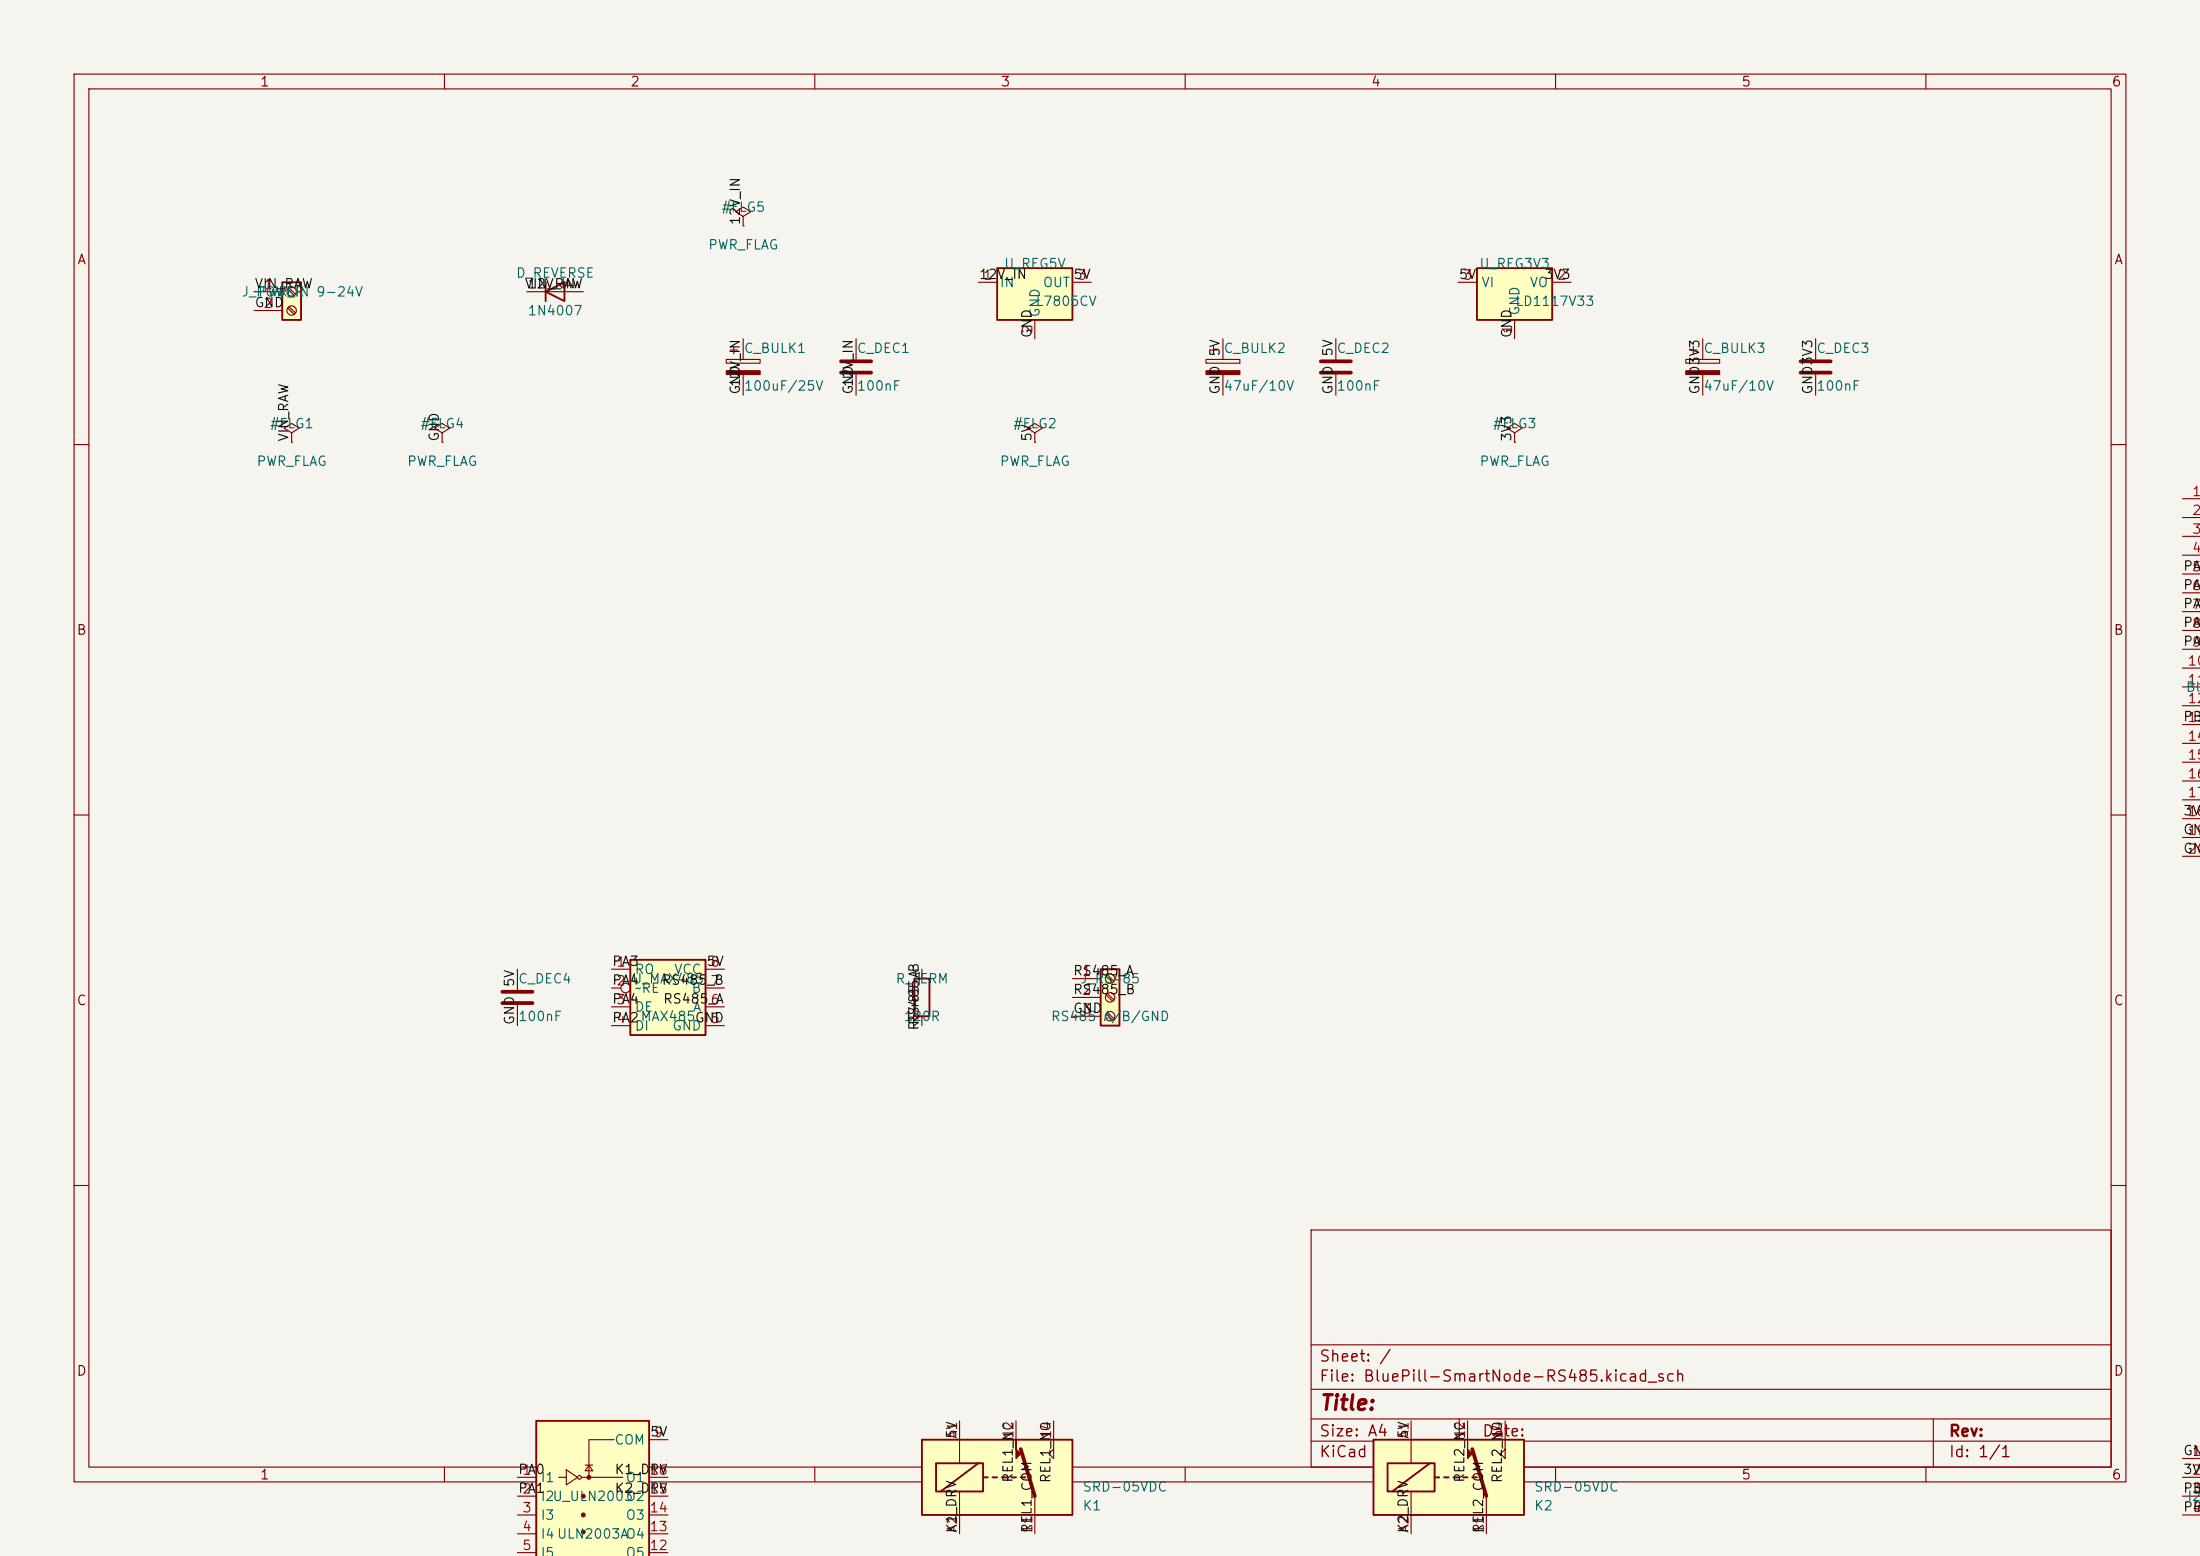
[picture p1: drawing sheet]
<svg xmlns="http://www.w3.org/2000/svg" width="297mm" height="210mm" viewBox="0 0 297 210" stroke-linecap="round" stroke-linejoin="round" font-family="sans-serif">
<path d="M0 0h297v210h-297z" fill="#f5f4ef" stroke="#f5f4ef" stroke-width=".14"/>
<g fill="none" stroke="#840000" stroke-width=".15">
<path d="M10 10h277v190h-277zM12 12h273v186h-273zM60 10v2M110 10v2M160 10v2M210 10v2M260 10v2M10 60h2M285 60h2M10 110h2M285 110h2M10 160h2"/>
<path d="M177 166h108v32h-108zM285 160h2M60 198v2M110 198v2M160 198v2M177 194.5h108M177 191.5h108M177 187.5h108M177 181.5h108M197 191.5v3M210 198v2M260 198v2"/>
<path d="M261 191.5v6.5"/>
</g>
<path d="M72.4 191.8h15.2v18.3h-15.2z" fill="#ffffc2"/>
<path d="M72.4 210.1v-18.3h15.2v18.3" fill="none" stroke="#840000" stroke-width=".25"/>
<g fill="none" stroke="#840000" stroke-width=".15">
<path d="M69.8 199.4h2.6M75.4 199.4h1.1M76.5 198.4l1.5 1-1.5 1zM78.5 199.4h5.6M79 197.7h1M79.5 197.7l.5 .8h-1zM82.9 194.3h-3.4v5.1M87.6 199.4h2.6M87.6 194.3h2.6M69.8 201.9h2.6M69.8 204.5h2.6M69.8 207h2.6"/>
<path d="M69.8 209.6h2.6M87.6 201.9h2.6M87.6 204.5h2.6M87.6 207h2.6M87.6 209.6h2.6"/>
<circle cx="78.2" cy="199.4" r=".25"/>
</g>
<g fill="#840000" stroke="#840000" stroke-width=".15">
<circle cx="78.7" cy="201.9" r=".25"/>
<circle cx="78.7" cy="204.5" r=".25"/>
<circle cx="78.7" cy="206.8" r=".25"/>
<circle cx="79.5" cy="199.4" r=".25"/>
</g>
<path d="M148.6 130.8h2.5v7.6h-2.5z" fill="#ffffc2"/>
<path d="M123.4 132.1h2.1v5.1h-2.1zM148.6 130.8h2.5v7.6h-2.5z" fill="none" stroke="#840000" stroke-width=".25"/>
<g fill="none" stroke="#840000" stroke-width=".15">
<path d="M139.7 58.4l1-.6-1-.6-1 .6 1 .6v1.3M139.7 59.7h.1M124.5 130.8v1.3M124.5 137.2v1.2M144.8 132.1h3.8M144.8 134.6h3.8M144.8 137.2h3.8M149.3 131.7l.9 .9M149.3 134.3l.9 .8M149.3 136.8l.9 .9M149.5 131.6l.9 .8M149.5 134.1l.9 .9"/>
<path d="M149.5 136.7l.9 .8"/>
<circle cx="149.9" cy="134.6" r=".63"/>
<circle cx="149.9" cy="132.1" r=".63"/>
<circle cx="149.9" cy="137.2" r=".63"/>
</g>
<path d="M185.4 194.3h20.3v10.2h-20.3z" fill="#ffffc2"/>
<path d="M39.4 58.4l1-.6-1-.6-1 .6 1 .6v1.3M39.4 59.7h.1M59.7 58.4l1-.6-1-.6-1 .6 1 .6v1.3M59.7 59.7h.1M190.5 191.8v5.7M198.1 191.8v2.5M203.2 191.8v5.1l-.6-.7 .6-.6M190.5 201.3v5.7M200.7 201.9v5.1" fill="none" stroke="#840000" stroke-width=".15"/>
<path d="M185.4 194.3h20.3v10.2h-20.3zM187.3 197.5h6.4v3.8h-6.4zM193 197.5l-5 3.8M193.7 199.4h.6M194.9 199.4h.7M196.2 199.4h.6M197.5 199.4h.6M198.8 199.4h.6" fill="none" stroke="#840000" stroke-width=".25"/>
<path d="M198.1 194.3v1.3l.7 .6-.7 .7z" fill="#840000" stroke="#840000" stroke-width=".15"/>
<path d="M198.8 195.6l1.9 6.3" fill="none" stroke="#840000" stroke-width=".51"/>
<path d="M85.1 129.5h10.1v10.2h-10.1z" fill="#ffffc2"/>
<path d="M85.1 129.5h10.1v10.2h-10.1z" fill="none" stroke="#840000" stroke-width=".25"/>
<g fill="none" stroke="#840000" stroke-width=".15">
<path d="M82.5 130.8h2.6M82.5 133.4h1.3M82.5 135.9h2.6M82.5 138.4h2.6M95.2 130.8h2.6M95.2 133.4h2.6M95.2 135.9h2.6M95.2 138.4h2.6"/>
<circle cx="84.5" cy="133.3" r=".63"/>
</g>
<path d="M124.5 194.3h20.3v10.2h-20.3z" fill="#ffffc2"/>
<path d="M100.3 29.2l1-.6-1-.7-1 .7 1 .6v1.3M100.3 30.5h.1M69.8 130.8v2.8M69.8 135.6v2.8M129.5 191.8v5.7M137.2 191.8v2.5M142.2 191.8v5.1l-.6-.7 .6-.6M129.5 201.3v5.7M139.7 201.9v5.1" fill="none" stroke="#840000" stroke-width=".15"/>
<path d="M124.5 194.3h20.3v10.2h-20.3zM126.4 197.5h6.3v3.8h-6.3zM132.1 197.5l-5.1 3.8M132.7 199.4h.6M134 199.4h.6M135.3 199.4h.6M136.5 199.4h.7M137.8 199.4h.6" fill="none" stroke="#840000" stroke-width=".25"/>
<path d="M137.2 194.3v1.3l.6 .6-.6 .7z" fill="#840000" stroke="#840000" stroke-width=".15"/>
<path d="M67.8 133.9h4.1M67.8 135.4h4.1M137.8 195.6l1.9 6.3" fill="none" stroke="#840000" stroke-width=".51"/>
<path d="M134.6 36.2h10.2v7h-10.2z" fill="#ffffc2"/>
<path d="M134.6 36.2h10.2v7h-10.2z" fill="none" stroke="#840000" stroke-width=".25"/>
<path d="M132.1 38.1h2.5M144.8 38.1h2.5M139.7 43.2v2.5" fill="none" stroke="#840000" stroke-width=".15"/>
<path d="M199.4 36.2h10.1v7h-10.1z" fill="#ffffc2"/>
<path d="M73.7 39.4l2.5-1.3v2.5zM73.7 38.1v2.5M199.4 36.2h10.1v7h-10.1z" fill="none" stroke="#840000" stroke-width=".25"/>
<g fill="none" stroke="#840000" stroke-width=".15">
<path d="M71.1 39.4h7.6M196.8 38.1h2.6M209.5 38.1h2.6M98 48.5h4.6v.5h-4.6zM98.6 47.2h1M99.1 46.7v1.1M100.3 45.7v2.8M100.3 50.5v2.8M115.6 45.7v2.8M115.6 50.5v2.8M204.5 58.4l1-.6-1-.6-1 .6 1 .6v1.3M204.5 59.7h.1"/>
<path d="M204.5 43.2v2.5"/>
</g>
<path d="M113.5 48.8h4.1M113.5 50.3h4.1" fill="none" stroke="#840000" stroke-width=".51"/>
<path d="M98 50h4.6v.5h-4.6z" fill="#840000" stroke="#840000" stroke-width=".15"/>
<path d="M38.1 38.1h2.5v5.1h-2.5z" fill="#ffffc2"/>
<path d="M38.1 38.1h2.5v5.1h-2.5z" fill="none" stroke="#840000" stroke-width=".25"/>
<g fill="none" stroke="#840000" stroke-width=".15">
<path d="M34.3 39.4h3.8M38.8 39l.9 .9M39 38.9l.9 .8M34.3 41.9h3.8M38.8 41.6l.9 .8M39 41.4l.9 .8M162.8 48.5h4.6v.5h-4.6zM163.3 47.2h1M163.8 46.7v1.1M165.1 45.7v2.8M165.1 50.5v2.8M180.3 45.7v2.8"/>
<path d="M180.3 50.5v2.8M227.6 48.5h4.6v.5h-4.6zM228.1 47.2h1M228.6 46.7v1.1M229.9 45.7v2.8M229.9 50.5v2.8M245.1 45.7v2.8M245.1 50.5v2.8M294.6 67.3h2.5M294.6 69.9h2.5M294.6 72.4h2.5M294.6 74.9h2.5"/>
<path d="M294.6 77.5h2.5M294.6 80h2.5M294.6 82.6h2.5M294.6 85.1h2.5M294.6 87.6h2.5M294.6 90.2h2.5M294.6 92.7h2.5M294.6 95.3h2.5M294.6 97.8h2.5M294.6 100.3h2.5M294.6 102.9h2.5M294.6 105.4h2.5"/>
<path d="M294.6 108h2.5M294.6 110.5h2.5M294.6 113h2.5M294.6 115.6h2.5M294.6 196.9h2.5M294.6 199.4h2.5M294.6 201.9h2.5M294.6 204.5h2.5"/>
<circle cx="39.4" cy="39.4" r=".63"/>
<circle cx="39.4" cy="41.9" r=".63"/>
</g>
<path d="M178.3 48.8h4.1M178.3 50.3h4.1M243.1 48.8h4M243.1 50.3h4" fill="none" stroke="#840000" stroke-width=".51"/>
<g fill="#840000" stroke="#840000" stroke-width=".15">
<path d="M227.6 50h4.6v.5h-4.6z"/>
<path d="M162.8 50h4.6v.5h-4.6z"/>
</g>
<text font-size="2" fill="#840000" x="178" y="190.8">Title:</text>
<g font-size="1.5" fill="#840000">
<text x="178" y="184.2">Sheet: /</text>
<text x="178" y="186.9">File: BluePill-SmartNode-RS485.kicad_sch</text>
<text x="178" y="197.1">KiCad</text>
<text x="178" y="194.3">Size: A4</text>
<text x="185.6" y="197.1">E.D.A. 10.0.4</text>
<text x="200" y="194.3">Date:</text>
<text x="263" y="194.3">Rev:</text>
<text x="263" y="197.1">Id: 1/1</text>
</g>
<g font-size="1.3" fill="#840000">
<text x="35" y="12">1</text>
<text x="85" y="12">2</text>
<text x="135" y="12">3</text>
<text x="185" y="12">4</text>
<text x="235" y="12">5</text>
<text x="285" y="12">6</text>
<text x="10.3" y="36">A</text>
<text x="285.3" y="36">A</text>
<text x="10.3" y="86">B</text>
<text x="285.3" y="86">B</text>
<text x="10.3" y="136">C</text>
<text x="285.3" y="136">C</text>
<text x="10.3" y="186">D</text>
<text x="285.3" y="186">D</text>
<text x="35" y="200">1</text>
<text x="85" y="200">2</text>
<text x="135" y="200">3</text>
<text x="185" y="200">4</text>
<text x="235" y="200">5</text>
<text x="285" y="200">6</text>
</g>
<g font-size="1.3" fill="#006464">
<text x="97.3" y="28.9">#FLG5</text>
<text x="95.5" y="34">PWR_FLAG</text>
<text x="32.5" y="40.3">J_POWER</text>
<text x="34.7" y="40.3">PWR_IN 9-24V</text>
<text x="69.6" y="37.8">D_REVERSE</text>
<text x="134.9" y="39.1">IN</text>
<text x="135.5" y="36.5">U_REG5V</text>
<text x="139.7" y="41.6">L7805CV</text>
<text x="140.7" y="39.1">OUT</text>
<text x="199.6" y="36.5">U_REG3V3</text>
<text x="199.9" y="39.1">VI</text>
<text x="204.5" y="41.6">LD1117V33</text>
<text x="206.4" y="39.1">VO</text>
<text x="71.1" y="42.9">1N4007</text>
<text x="100.3" y="48">C_BULK1</text>
<text x="115.6" y="48">C_DEC1</text>
<text x="140.7" y="42.9" transform="rotate(-90 140.7 42.9)">GND</text>
<text x="165.1" y="48">C_BULK2</text>
<text x="180.3" y="48">C_DEC2</text>
<text x="205.4" y="42.7" transform="rotate(-90 205.4 42.7)">GND</text>
<text x="229.9" y="48">C_BULK3</text>
<text x="245.1" y="48">C_DEC3</text>
<text x="100.3" y="53">100uF/25V</text>
<text x="115.6" y="53">100nF</text>
<text x="165.1" y="53">47uF/10V</text>
<text x="180.3" y="53">100nF</text>
<text x="229.9" y="53">47uF/10V</text>
<text x="245.1" y="53">100nF</text>
<text x="36.3" y="58.1">#FLG1</text>
<text x="56.7" y="58.1">#FLG4</text>
<text x="136.7" y="58.1">#FLG2</text>
<text x="201.4" y="58.1">#FLG3</text>
<text x="34.6" y="63.2">PWR_FLAG</text>
<text x="54.9" y="63.2">PWR_FLAG</text>
<text x="134.9" y="63.2">PWR_FLAG</text>
<text x="199.7" y="63.2">PWR_FLAG</text>
<text x="295" y="93.7">Blu</text>
<text x="85.6" y="131.8">RO</text>
<text x="90.9" y="131.8">VCC</text>
<text x="69.9" y="133.1">C_DEC4</text>
<text x="85.2" y="133.1">U_MAX485</text>
<text x="85.6" y="134.3">~RE</text>
<text x="85.6" y="136.9">DE</text>
<text x="93.3" y="134.3">B</text>
<text x="93.5" y="136.9">A</text>
<text x="120.8" y="133.1">R_TERM</text>
<text x="145.7" y="133.1">J_RS485</text>
<text x="69.9" y="138.1">100nF</text>
<text x="85.6" y="139.4">DI</text>
<text x="90.7" y="139.4">GND</text>
<text x="121.9" y="138.1">120R</text>
<text x="141.8" y="138.1">RS485</text>
<text x="148.9" y="138.1">A/B/GND</text>
<text x="82.9" y="195.3">COM</text>
<text x="72.9" y="200.4">I1</text>
<text x="72.9" y="202.9">I2U_ULN2003</text>
<text x="84.4" y="202.9">O2</text>
<text x="84.4" y="200.4">O1</text>
<text x="146.1" y="201.6">SRD-05VDC</text>
<text x="207" y="201.6">SRD-05VDC</text>
<text x="295.2" y="202.9">I2C</text>
<text x="72.9" y="205.4">I3</text>
<text x="72.9" y="208">I4ULN2003AO4</text>
<text x="84.4" y="205.4">O3</text>
<text x="146.1" y="204.2">K1</text>
<text x="207" y="204.2">K2</text>
<text x="72.9" y="210.5">I5</text>
<text x="84.4" y="210.5">O5</text>
</g>
<g font-size="1.3" fill="#0f0f0f">
<text x="100.2" y="30.5" transform="rotate(-90 100.2 30.5)">12V_IN</text>
<text x="34.3" y="39.2">VIN_RAW</text>
<text x="34.3" y="41.8">GND</text>
<text x="70.7" y="39.2">VIN_RAW</text>
<text x="71.1" y="39.2">12V_IN</text>
<text x="132.1" y="38">12V_IN</text>
<text x="144.8" y="38">5V</text>
<text x="196.8" y="38">5V</text>
<text x="208.4" y="38">3V3</text>
<text x="139.6" y="45.7" transform="rotate(-90 139.6 45.7)">GND</text>
<text x="204.3" y="45.7" transform="rotate(-90 204.3 45.7)">GND</text>
<text x="100.2" y="53.3" transform="rotate(-90 100.2 53.3)">GND</text>
<text x="100.2" y="52.3" transform="rotate(-90 100.2 52.3)">12V_IN</text>
<text x="115.4" y="53.3" transform="rotate(-90 115.4 53.3)">GND</text>
<text x="115.4" y="52.3" transform="rotate(-90 115.4 52.3)">12V_IN</text>
<text x="165" y="53.3" transform="rotate(-90 165 53.3)">GND</text>
<text x="165" y="48.2" transform="rotate(-90 165 48.2)">5V</text>
<text x="180.2" y="53.3" transform="rotate(-90 180.2 53.3)">GND</text>
<text x="180.2" y="48.2" transform="rotate(-90 180.2 48.2)">5V</text>
<text x="229.7" y="53.3" transform="rotate(-90 229.7 53.3)">GND3V3</text>
<text x="245" y="53.3" transform="rotate(-90 245 53.3)">GND3V3</text>
<text x="39.2" y="59.7" transform="rotate(-90 39.2 59.7)">VIN_RAW</text>
<text x="59.6" y="59.7" transform="rotate(-90 59.6 59.7)">GND</text>
<text x="139.6" y="59.7" transform="rotate(-90 139.6 59.7)">5V</text>
<text x="204.3" y="59.7" transform="rotate(-90 204.3 59.7)">3V3</text>
<text x="294.6" y="77.3">PA0</text>
<text x="294.6" y="82.4">PA2</text>
<text x="294.6" y="79.9">PA1</text>
<text x="294.6" y="85">PA3</text>
<text x="294.6" y="87.5">PA4</text>
<text x="294.6" y="97.7">PB0</text>
<text x="294.6" y="110.4">3V3</text>
<text x="294.6" y="112.9">GND</text>
<text x="294.6" y="115.4">GND</text>
<text x="82.5" y="130.7">PA3</text>
<text x="95.3" y="130.7">5V</text>
<text x="144.8" y="132">RS485_A</text>
<text x="69.7" y="133.3" transform="rotate(-90 69.7 133.3)">5V</text>
<text x="82.5" y="133.2">PA4</text>
<text x="82.5" y="135.8">PA4</text>
<text x="89.2" y="133.2">RS485_B</text>
<text x="89.4" y="135.8">RS485_A</text>
<text x="144.8" y="134.5">RS485_B</text>
<text x="144.8" y="137">GND</text>
<text x="69.7" y="138.4" transform="rotate(-90 69.7 138.4)">GND</text>
<text x="82.5" y="138.3">PA2MAX485GND</text>
<text x="124.3" y="139.2" transform="rotate(-90 124.3 139.2)">RS485_A</text>
<text x="124.3" y="138.4" transform="rotate(-90 124.3 138.4)">RS485_B</text>
<text x="87.7" y="194.2">5V</text>
<text x="129.4" y="194.3" transform="rotate(-90 129.4 194.3)">5V</text>
<text x="190.4" y="194.3" transform="rotate(-90 190.4 194.3)">5V</text>
<text x="294.6" y="196.7">GND</text>
<text x="69.8" y="199.3">PA0</text>
<text x="69.8" y="201.8">PA1</text>
<text x="82.9" y="199.3">K1_DRV</text>
<text x="82.9" y="201.8">K2_DRV</text>
<text x="137" y="200.2" transform="rotate(-90 137 200.2)">REL1_NC</text>
<text x="142.1" y="200.3" transform="rotate(-90 142.1 200.3)">REL1_NO</text>
<text x="198" y="200.2" transform="rotate(-90 198 200.2)">REL2_NC</text>
<text x="203.1" y="200.3" transform="rotate(-90 203.1 200.3)">REL2_NO</text>
<text x="294.6" y="201.8">PB7</text>
<text x="294.6" y="199.3">3V3</text>
<text x="129.4" y="207" transform="rotate(-90 129.4 207)">K1_DRV</text>
<text x="139.6" y="207" transform="rotate(-90 139.6 207)">REL1_COM</text>
<text x="190.4" y="207" transform="rotate(-90 190.4 207)">K2_DRV</text>
<text x="200.5" y="207" transform="rotate(-90 200.5 207)">REL2_COM</text>
<text x="294.6" y="204.3">PB6</text>
</g>
<g font-size="1.3" fill="#a90000">
<text x="35.5" y="39.3">1</text>
<text x="35.5" y="41.9">2</text>
<text x="132.6" y="38.1">1</text>
<text x="145.3" y="38.1">3</text>
<text x="197.4" y="38.1">3</text>
<text x="210.1" y="38.1">2</text>
<text x="139.7" y="45.2" transform="rotate(-90 139.7 45.2)">2</text>
<text x="204.4" y="45.2" transform="rotate(-90 204.4 45.2)">1</text>
<text x="295.8" y="67.3">1</text>
<text x="295.8" y="69.8">2</text>
<text x="295.8" y="72.4">3</text>
<text x="295.8" y="74.9">4</text>
<text x="295.8" y="77.4">5</text>
<text x="295.8" y="80">6</text>
<text x="295.8" y="82.5">7</text>
<text x="295.8" y="85.1">8</text>
<text x="295.8" y="87.6">9</text>
<text x="295.2" y="90.1">10</text>
<text x="295.2" y="92.7">11</text>
<text x="295.2" y="95.2">12</text>
<text x="295.2" y="97.8">13</text>
<text x="295.2" y="100.3">14</text>
<text x="295.2" y="102.8">15</text>
<text x="295.2" y="105.4">16</text>
<text x="295.2" y="107.9">17</text>
<text x="295.2" y="110.5">18</text>
<text x="295.2" y="113">19</text>
<text x="295.2" y="115.5">20</text>
<text x="83.1" y="130.8">1</text>
<text x="95.8" y="130.8">8</text>
<text x="83.1" y="133.3">2</text>
<text x="83.1" y="135.9">3</text>
<text x="95.8" y="135.9">6</text>
<text x="95.8" y="133.3">7</text>
<text x="146" y="132.1">1</text>
<text x="146" y="134.6">2</text>
<text x="146" y="137.1">3</text>
<text x="83.1" y="138.4">4</text>
<text x="95.8" y="138.4">5</text>
<text x="88.2" y="194.3">9</text>
<text x="129.5" y="194.3" transform="rotate(-90 129.5 194.3)">A1</text>
<text x="137.1" y="194.4" transform="rotate(-90 137.1 194.4)">12</text>
<text x="142.2" y="194.4" transform="rotate(-90 142.2 194.4)">14</text>
<text x="190.5" y="194.3" transform="rotate(-90 190.5 194.3)">A1</text>
<text x="198.1" y="194.4" transform="rotate(-90 198.1 194.4)">12</text>
<text x="203.2" y="194.4" transform="rotate(-90 203.2 194.4)">14</text>
<text x="295.8" y="196.8">1</text>
<text x="70.4" y="199.4">1</text>
<text x="70.4" y="201.9">2</text>
<text x="87.6" y="201.9">15</text>
<text x="87.6" y="199.4">16</text>
<text x="295.8" y="199.4">2</text>
<text x="295.8" y="201.9">3</text>
<text x="70.4" y="204.4">3</text>
<text x="70.4" y="207">4</text>
<text x="70.4" y="209.5">5</text>
<text x="87.6" y="209.5">12</text>
<text x="87.6" y="207">13</text>
<text x="87.6" y="204.4">14</text>
<text x="129.5" y="207" transform="rotate(-90 129.5 207)">A2</text>
<text x="139.7" y="207.1" transform="rotate(-90 139.7 207.1)">11</text>
<text x="190.5" y="207" transform="rotate(-90 190.5 207)">A2</text>
<text x="200.6" y="207.1" transform="rotate(-90 200.6 207.1)">11</text>
<text x="295.8" y="204.4">4</text>
</g>
</svg>
